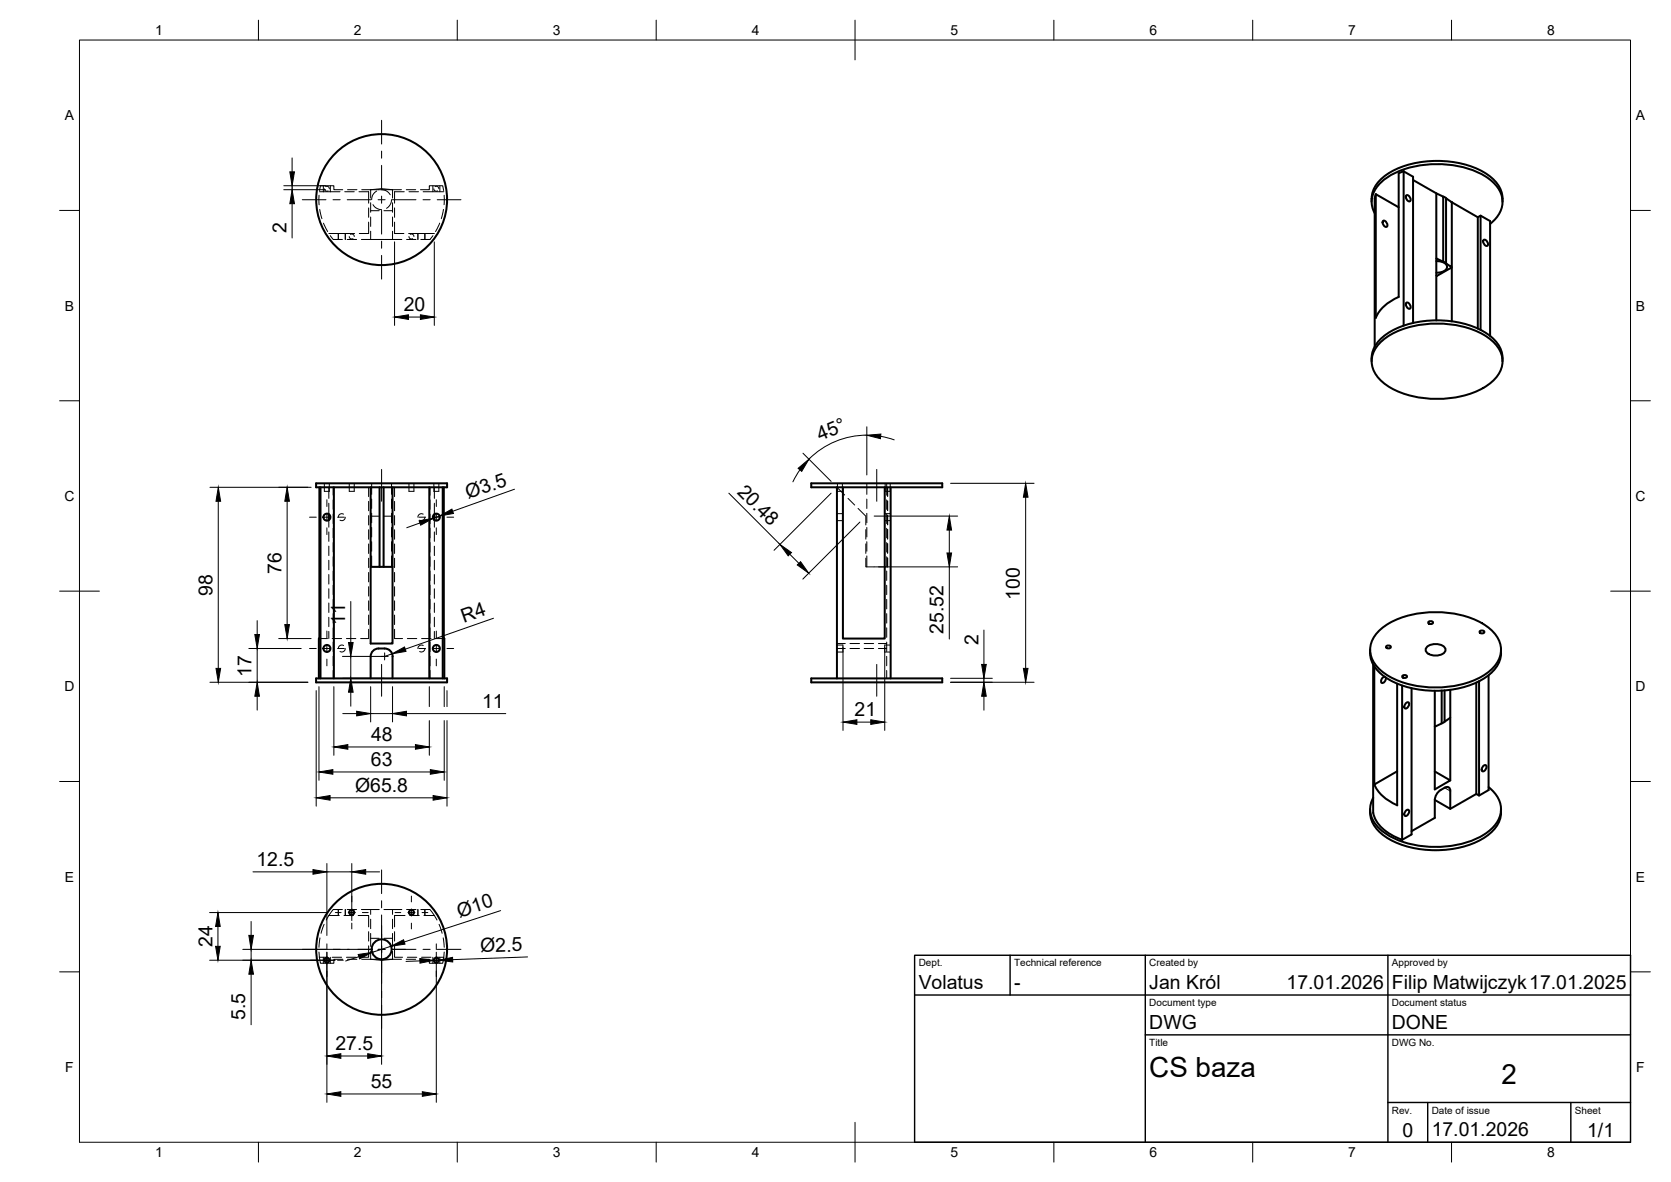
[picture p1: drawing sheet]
<svg xmlns="http://www.w3.org/2000/svg" width="420mm" height="297mm" viewBox="0 0 420 297" stroke-linecap="round" stroke-linejoin="round" font-family="sans-serif">
<!-- layer: Hidden -->
<g fill="none" stroke="#000" stroke-width=".25">
<path d="M80.2 49.1v2.4M80.3 48.2h1M80.4 52.6l.5 2.4M81.3 48.2h1.8M81.3 46.7v1.5M81.3 56.1l1.1 2.1M81.6 47.4l.2 .5 .7 .1M81.9 46.9h.6l.3 .5M82.7 58.7h2.4M83 59.2l.8 1h2.3M83.1 48.2h2.4M83.1 46.7v1.5"/>
<path d="M85.1 58.7h1.7M85.1 58.7v1.5M86.2 47.7h-2.3v-1h-3.3l-.3 1.2M86.7 48.2h2.4M86.8 58.7h2.4M86.8 58.7v1.5M87.4 47.7h2.3M87.8 59.4l.4 .6h.6M88.1 58.9h.7l.3 .5M90.3 48.2h2.4v2.9M91 47.7h2.2M92.7 52.2v2.4"/>
<path d="M92.7 55.8v2.9h-2.4M93.2 47.7h5.5M93.2 47.7l2.6-.3 2.9 .3M93.2 47.7v2.1M93.2 51v2.3M93.2 54.5v2.4M93.2 58.1v2.1M93.2 52.9h2.2M93.8 51.4l.8 .9 1.3 .4M94.7 48l-1 1.1-.2 1.1M96 47.7l1.1 .3 1 .9M96.5 52.9h2.2"/>
<path d="M98.4 50.2l-.3 1.3-.9 .9M98.7 47.7v2.1M98.7 51v2.3M98.7 54.5v2.4M98.7 58.1v2.1M98.7 47.7h2.2M99.2 52.2v2.4M99.2 55.8v2.9h2.4M101.6 48.2h-2.4v2.9M102.2 47.7h2.3M102.7 58.7h2.4M102.8 59.4l.4 .6h.6"/>
<path d="M102.8 48.2h2.4M103.1 58.9h.7l.3 .5M105.1 58.7h1.7M105.1 58.7v1.5M105.7 47.7h2.2v-1h3.4l.2 1.2M106.4 48.2h5.2M106.8 58.7h2.4M106.8 58.7v1.5M108.8 46.7v1.5M108.9 59.2l-.8 1h-2.3M109.1 47.4l.2 .5 .7 .1M109.4 46.9h.6l.3 .5"/>
<path d="M110.6 56.1l-1.1 2.1M110.6 46.7v1.5M111.5 52.6l-.5 2.4M111.7 49.1v2.3M87.3 60.2h2.4M90.9 60.2h2.3M93.2 60.2h5.5M98.7 60.2h2.3M102.2 60.2h2.4M81.6 121.5v2h1.2v-2M82.7 122.5v2.8M82.7 126.5v2.8"/>
<path d="M82.7 130.7v1.8M82.7 133.7v2.3M82.7 137.3v2.3M83.8 122.5v1.9M83.8 125.6v2.4M83.8 129.2v2.4M83.8 132.8v2.4M83.8 136.3v2.4M83.8 139.9v2.4M86.4 129.2a.87 .87 0 0 0-1.3 .8M86.8 130a.85 .85 0 0 1-1.3 .7M87.8 121.5v2h1.3v-2"/>
<path d="M92.7 122.5v2.3M92.7 126v2.4M92.7 129.6v2.3M92.7 133.1v2.4M92.7 136.7v2.4M93.2 129.7h2.2M93.5 121.5v2.7M93.5 125.4v2.4M93.5 129v2.4M93.5 132.6v2.3M93.5 136.1v2.4M93.5 139.7v2.8"/>
<path d="M96.5 129.7h2.2M98.4 121.5v2.7M98.4 125.4v2.4M98.4 129v2.4M98.4 132.6v2.3M98.4 136.1v2.4M98.4 139.7v2.8M99.2 122.5v2.3M99.2 126v2.4M99.2 129.6v2.3M99.2 133.1v2.4M99.2 136.7v2.4"/>
<path d="M102.8 121.5v2h1.3v-2M106.4 129.2a.89 .89 0 0 0-1.3 .8M106.8 130a.85 .85 0 0 1-1.3 .7M108.1 122.5v1.9M108.1 125.6v2.4M108.1 129.2v2.4M108.1 132.8v2.4M108.1 136.3v2.4M108.1 139.9v2.4M109.1 121.5v2h1.2v-2M109.2 122.5v2.8M109.2 126.5v2.8"/>
<path d="M109.2 130.7v1.8M109.2 133.7v2.3M109.2 137.3v2.3M210.4 122.5l2 1.9M210.4 130.8h1.5M210.4 129.1h1.5M210.6 121.5v2h1.2v-2M213.2 125.3l1.7 1.6M215.8 127.8l1.9 1.9v2.2M217.7 133.1v2.4M217.7 136.7v2.4M218 121.5v2.7"/>
<path d="M218 125.4v2.4M218 129v2.4M218 132.6v2.3M218 136.1v2.4M218 139.7v2.8M222.5 130.8h1.4M222.5 129.1h1.4M222.6 121.5v2h1.2v-2M222.9 121.5v2.9M222.9 125.6v2.4M222.9 129.2v2.4M222.9 132.8v2.4"/>
<path d="M222.9 136.3v2.4M222.9 139.9v2.4M223.2 122.5v2.2M223.2 125.9v2.4M223.2 129.5v2.4M223.2 133.1v2.4M223.2 136.6v2.4M82.7 140.8v2.4M82.7 144.4v2.4M82.7 148v2.4M82.7 151.5v2.4M82.7 155.1v2.4"/>
<path d="M82.7 158.7v1.8M83.8 143.5v2.4M83.8 147.1v2.3M83.8 150.6v2.4M83.8 154.2v2.4M83.8 157.8v2.4M92.7 158.1v2.4h-2M92.7 140.3v2.3M92.7 143.9v2.3M92.7 147.4v2.4M92.7 151v2.4M92.7 154.6v2.4"/>
<path d="M99.2 158.1v2.4h2M99.2 140.3v2.3M99.2 143.9v2.3M99.2 147.4v2.4M99.2 151v2.4M99.2 154.6v2.4M108.1 143.5v2.4M108.1 147.1v2.3M108.1 150.6v2.4M108.1 154.2v2.4M108.1 157.8v2.4M109.2 140.8v2.4"/>
<path d="M109.2 144.4v2.4M109.2 148v2.4M109.2 151.5v2.4M109.2 155.1v2.4M109.2 158.7v1.8M217.7 140.3v2.2h2M220.9 142.5h2.3M222.9 143.5v2.4M222.9 147.1v2.3M222.9 150.6v2.4M222.9 154.2v2.4M222.9 157.8v2.4"/>
<path d="M223.2 140.2v2.3v-2.3M80.3 160.5h2M83.5 160.5h2.4M83.8 161.4v2.3M83.8 164.9v2.4M83.8 168.5v2M86.4 162.2a.87 .87 0 0 0-1.3 .8M86.8 163a.87 .87 0 0 1-1.3 .7M87.1 160.5h2.4M102.4 160.5h2.4M106 160.5h2.4M106.4 162.2a.89 .89 0 0 0-1.3 .8"/>
<path d="M106.8 163a.87 .87 0 0 1-1.3 .7M108.1 161.4v2.3M108.1 164.9v2.4M108.1 168.5v2M109.6 160.5h2M210.4 162.1h1.5v1.8h-1.5M210.4 163h2.1M210.4 161.7h2.1M213.7 163h2.4M213.7 161.7h2.4M217.3 163h2.4M217.3 161.7h2.4"/>
<path d="M220.9 163h2M220.9 161.7h2M222.9 161.4v2.3M222.9 164.9v2.4M222.9 168.5v2M223.9 162.1h-1.4v1.8h1.4M80.2 239.3l.1 1.3M80.5 235.7l-.3 2.4M81.5 232.3l-.8 2.2M82.7 230.1l-.7 1.1M82.7 230.1h2.6M85.1 228.6v1.5"/>
<path d="M86.1 228.6h-2.3l-1.1 1.5M86.5 230.1h2.4M86.8 228.6v1.5M87.3 228.6h2.4M90.1 230.1h2.6v2.8M90.9 228.6h4.5M92.7 237.7v2.9h-2M92.7 234.1v2.4M93.2 234.6v3.2M93.2 239v2.1l2.6 .2 2.9-.2v-2.1M93.2 228.6v1.2M93.2 231v2.4"/>
<path d="M93.2 235.8h2.2M96.5 228.6h4.5M96.5 235.8h2.2M98.7 234.6v3.2M98.7 228.6v1.2M98.7 231v2.4M99.2 237.7v2.9h2M99.2 234.1v2.4M101.8 230.1h-2.6v2.8M102.2 228.6h2.4M103 230.1h2.4M105.1 228.6v1.5"/>
<path d="M105.8 228.6h2.3l1.1 1.5M106.6 230.1h2.6M106.8 228.6v1.5M109.2 230.1l.7 1.1M110.4 232.3l.8 2.2M111.4 235.7l.3 2.3M111.7 239.3l-.1 1.3M80.3 240.6l.3 1.5h3.3v-1h2.3M80.3 240.6h2M81.3 240.6v1.5M83.1 240.6v1.5M83.5 240.6h2.4"/>
<path d="M87.1 240.6h2.4M87.4 241.1h2.3M91 241.1h4.4M96.5 241.1h4.4M102.2 241.1h2.3M102.4 240.6h2.4M106 240.6h2.4M108.8 240.6v1.5M109.6 240.6h2l-.3 1.5h-3.4v-1h-2.2M110.6 240.6v1.5"/>
</g>
<!-- layer: Visible -->
<g fill="none" stroke="#000" stroke-width=".51">
<path d="M344.9 49.9v.8M344.9 49.9a8.6 8.6 0 0 1 5.4-7 25.8 25.8 0 0 1 23.3 .7 7.6 7.6 0 0 1 4.2 7.1M345.7 53.6a6.1 6.1 0 0 1 1.4-7.6 21 21 0 0 1 14.7-4.8 21 21 0 0 1 13.8 4.8 6.2 6.2 0 0 1 0 9.4l-.9 .9M346 48.8l-.3 1v37.3M347.8 55.5a1.02 1.02 0 0 1 .9 1.5 1.02 1.02 0 0 1-.9-1.5zM351.7 52.1l-5.8-3.3v31.1M352.9 43.1l2.4 1.3v36.8M352.9 43.1v38.7M353 43l-1.3 .5v31.1a10.5 10.5 0 0 0-5.7 5.2M353.6 49.1a1.02 1.02 0 0 1 .9 1.5 1.02 1.02 0 0 1-.9-1.5zM355.3 45.2l5.8 3.4M361.1 48.6l1.8 .8v16.4l-1.8-.9z"/>
<path d="M362.9 49.4l.7 .4M363.6 49.8l1.4 1v16.4l-1.4-1zM365 50.8l6.6 3.8 .7-.4 2.4 1.3v28.9M371.6 54.6v28M372.3 54.2v28.7M353.6 76a1.02 1.02 0 0 1 .9 1.6 1.02 1.02 0 0 1-.9-1.6zM361.1 69.2l.2 .1 3.7-2.1v13.6M361.1 64.9v15.6M361.2 65.6a2.14 2.14 0 0 1 2.6 1.6 2.39 2.39 0 0 1-2.6 1.3M362.9 65.8l.7 .4M373.1 60.3a1.02 1.02 0 0 1 .9 1.5 1.02 1.02 0 0 1-.9-1.5zM344.9 90v.8"/>
<path d="M344.9 90a8.6 8.6 0 0 1 5.4-7.1 25.8 25.8 0 0 1 23.3 .7 8.1 8.1 0 0 1 4.2 6.4M347.3 85.8a21.8 21.8 0 0 1 15.6-4.4 20.8 20.8 0 0 1 12.4 4.4 6.3 6.3 0 0 1 0 10 21.8 21.8 0 0 1-15.5 4.4 20.8 20.8 0 0 1-12.5-4.4 6.3 6.3 0 0 1 0-10zM377.8 90v.8M79.5 121.5h32.9v1h-32.9zM80.3 122.5l-.1 48M80.6 122.5v48M82.7 129.3v1.4M83.9 122.5v48M93.2 122.5v20h2.2v-20M96.5 122.5v20h-1.1M98.7 122.5v20h-2.2M107.9 122.5v48"/>
<path d="M109.2 129.3v1.4M111.3 122.5v48M111.6 122.5l.1 48M204 121.5h32.9v1h-32.9zM210.4 122.5v48M211.9 122.5v38h10.6v-38M223.9 122.5v48M93.2 142.5v19.2h5.5v-19.2M347 158.3a21.8 21.8 0 0 1 15.5-4.4 20.8 20.8 0 0 1 12.5 4.4 6.3 6.3 0 0 1 0 10 21.8 21.8 0 0 1-15.6 4.4 20.8 20.8 0 0 1-12.4-4.4 6.3 6.3 0 0 1 0-10zM359.3 156.2a.68 .68 0 0 1 1 .4 .68 .68 0 0 1-.6 .2 .68 .68 0 0 1-.6-.4zM372.2 158.5a.68 .68 0 0 1 1 .4 .68 .68 0 0 1-.6 .3 .68 .68 0 0 1-.6-.5zM79.5 170.5h32.9v1h-32.9z"/>
<path d="M93.2 165v5.5M96.7 163a2.91 2.91 0 0 0-3.2 1l-.3 1M96.7 163a2 2 0 0 1 2 2M98.7 165v5.5M204 170.5h32.9v1h-32.9zM344.5 163.3v.8M345.3 167v37.3M345.5 167.5v29.7l5.8-3.4M348.1 170.1a1.1 1.1 0 0 0-.7 1.5 1.07 1.07 0 0 0 1-1.3M348.7 162.3a.68 .68 0 0 1 1 .4 .68 .68 0 0 1-.6 .3 .68 .68 0 0 1-.6-.5zM351.3 171.8v30.6M352.6 172.3v38.8l2.3-1.4v-36.8"/>
<path d="M352.7 169.7a.68 .68 0 0 1 1.1 .4 .68 .68 0 0 1-.7 .3 .68 .68 0 0 1-.5-.5zM353.5 176.7l.6-.2a1.02 1.02 0 0 1-.8 1.5l-.2-.4zM358.8 162.6a3.4 3.4 0 0 1 4.6 .3 1.57 1.57 0 0 1-1.8 1.8 3 3 0 0 1-3.1-1v-.8zM362.5 173.6v8.2l-1.7 .8v-9M364.7 173.4v7l-1.5 1v-7.9M371.2 171.5v28M371.9 171.2v28.7M374.3 169.7v28.9l-2.4 1.3-.7-.4-6.5 3.8M377.4 163.3a7.6 7.6 0 0 1-4.2 7.2 25.4 25.4 0 0 1-24.5 0 8.1 8.1 0 0 1-4.2-6.4M345.6 197.1a10.1 10.1 0 0 0 5.7 5.3M360.8 182.6v15.8l3.9-2.3-3.9-2.2M361.8 198.9a2.51 2.51 0 0 1 2.6-.9l.3 .8v4.5l-3.9-2.3 .4-1.4z"/>
<path d="M363.2 181.4l-.7 .4M364.7 180.4v15.7M372.9 192.5l.7-.2a1.02 1.02 0 0 1-.9 1.5l-.2-.4zM374.3 197.8a6.5 6.5 0 0 1 2.3 8.5 14.3 14.3 0 0 1-9.5 5.9 25.8 25.8 0 0 1-18.4-2.5 7.2 7.2 0 0 1-3.9-8.2l.5-1M344.5 203.4v.8M344.5 204.2a8.6 8.6 0 0 0 5.4 7 25.8 25.8 0 0 0 23.3-.7 8.1 8.1 0 0 0 4.2-6.3M345.3 204.2a9.2 9.2 0 0 0 6.1 6.4l1.2 .4M353.5 203.8l.6-.3a1.02 1.02 0 0 1-.8 1.5l-.2-.4zM360.8 201v4.5l-5.9 3.4M377.4 203.4v.8"/>
<circle cx="96" cy="50.2" r="16.5"/>
<circle cx="82.2" cy="130" r=".88"/>
<circle cx="109.7" cy="130" r=".88"/>
<circle cx="82.2" cy="163" r=".88"/>
<circle cx="109.7" cy="163" r=".88"/>
<circle cx="88.4" cy="229.3" r=".62"/>
<circle cx="96" cy="238.6" r="16.5"/>
<circle cx="96" cy="238.6" r="2.51"/>
<circle cx="103.5" cy="229.3" r=".62"/>
<circle cx="82.2" cy="241.3" r=".62"/>
<circle cx="109.7" cy="241.3" r=".62"/>
</g>
<!-- layer: Visible Narrow -->
<path d="M363.2 198l1.5 .8" fill="none" stroke="#000" stroke-width=".25"/>
<!-- layer: BORDER -->
<g fill="none" stroke="#000" stroke-width=".25">
<path d="M20 10.1h390v276.9h-390zM65 5.1v5M115 5.1v5M165 5.1v5M215 5.1v10M265 5.1v5M315 5.1v5M365 5.1v5M15 52.9h5M410 52.9h5M15 100.7h5M410 100.7h5"/>
<path d="M15 148.6h10M405 148.6h10M15 196.4h5M410 196.4h5M15 244.2h5M410 244.2h5M65 287v5M115 287v5M165 287v5M215 282.1v9.9M265 287v5M315 287v5"/>
<path d="M365 287v5"/>
</g>
<!-- layer: TITLEBLOCK -->
<path d="M230 240.1h180v46.9h-180zM230 250h180M254 240.1v9.9M288 240.1v46.9M349 240.1v46.9M288 260.1h122M349 277.1h61M359 277.1v9.9M395 277.1v9.9" fill="none" stroke="#000" stroke-width=".36"/>
<!-- layer: Smart Centers -->
<g fill="none" stroke="#000" stroke-width=".25">
<path d="M95.9 30.2v6M95.9 38v1.8M76 50.2h6M83.7 50.2h1.8M87.3 50.2h6M95.1 50.2h1.7M95.9 41.6v5.9M95.9 49.3v1.8M95.9 52.9v5.9M98.6 50.2h6M106.4 50.2h1.8M109.9 50.2h6"/>
<path d="M95.9 60.6v1.8M95.9 64.2v5.9M95.9 118v8M220.5 118v8M77.8 130h1.7M81.3 130h1.8M82.2 125.6v1.7M82.2 129.1v1.8M82.2 132.6v1.7M84.9 130h1.7M105.3 130h1.7M108.8 130h1.8"/>
<path d="M109.7 125.6v1.7M109.7 129.1v1.8M109.7 132.6v1.7M112.4 130h1.7M82.2 158.6v1.7M109.7 158.6v1.7M77.8 163h1.7M81.3 163h1.8M82.2 162.1v1.8M82.2 165.6v1.7M84.9 163h1.7M95.8 165h1.8"/>
<path d="M95.9 167v8M96.7 164.1v1.7M105.3 163h1.7M108.8 163h1.8M109.7 162.1v1.8M109.7 165.6v1.7M112.4 163h1.7M220.5 167v8M95.9 218.6v6M76 238.6h6M82.2 237.2v1.4M83.7 238.6h1.8"/>
<path d="M84.3 229.3h1.5M87.3 238.6h6M87.6 229.3h1.7M88.5 225.2v1.4M88.5 228.4v1.8M88.5 232v1.4M91.1 229.3h1.5M95.1 238.6h1.7M95.9 226.4v1.7M95.9 229.9v6M95.9 237.7v1.8M98.6 238.6h6"/>
<path d="M99.3 229.3h1.5M102.6 229.3h1.8M103.4 225.2v1.4M103.4 228.4v1.8M103.4 232v1.4M106.1 229.3h1.5M106.4 238.6h1.8M109.7 237.2v1.4M109.9 238.6h6M78.1 241.3h1.4M81.3 241.3h1.8M82.2 240.4v1.8"/>
<path d="M82.2 244v1.4M84.9 241.3h1.4M95.9 241.2v6M95.9 249v1.8M95.9 252.6v5.9M105.6 241.3h1.4M108.8 241.3h1.8M109.7 240.4v1.8M109.7 244v1.4M112.4 241.3h1.4"/>
</g>
<!-- layer: FD_Dimensions -->
<g fill="none" stroke="#000" stroke-width=".25">
<path d="M73.4 39.7v3.5M71.4 46.7h10.5M71.4 47.7h10.5M73.4 46.7v1M73.4 51.2v8.6M99.2 60.8v21M102.7 79.7h3M109.2 60.8v21M201.1 118.1l-1.7 3M201.9 113.9l7.1 7.1M218 107.3v12.1M218 109.4a20.6 20.6 0 0 0-14.6 6"/>
<path d="M221.5 109.7l3.3 .8M52.8 122.5h25.4M54.9 126v42M72.2 126v31M105.6 131.4l-3.3 1.2M110.5 129.7l-1.6 .6M129.4 122.9l-15.6 5.6M183.3 123.9l12.8 12.9M198.6 139.3l2.3 2.3M209 123.9l-14.4 14.4M216.2 131.2l-14.3 14.3M219.8 129.7h21"/>
<path d="M238.7 133.2v5.8M239 121.5h21M257.9 125v43M64.7 156v3.5M88.2 151.2v10.3M124.1 155.4l-22.2 7.7M219.8 142.5h21M238.7 142.5v18.1M247.4 158.3v8.7M52.8 171.5h24.6M62.6 163h13.1M64.7 163v8.5"/>
<path d="M64.7 175v3.5M70.1 160.5h8.1M79.5 173.6v29M80.2 172.6v23.5M83.9 172.6v17.2M86.1 170.5h10.5M86.1 165h10.5M86.2 179.3h3.5M88.2 165v5.5M88.2 174v3.5M93.2 172.6v8.8M93.2 179.3h5.5"/>
<path d="M97.1 163a2 2 0 0 1 1.6 1.9M98.6 164.3l-1.9 .7M98.7 172.6v8.8M102.2 179.3h25M107.9 172.6v5M111.7 172.6v5M112.4 173.6v4M212 162.6v21M222.5 162.6v21M239 171.5h21M239 170.5h10.5M247.4 170.5v1"/>
<path d="M247.4 175v3.5M83.7 194h24.5M87.5 187.7h17M107.9 181.1v8.7M111.7 181.1v15M112.4 181.1v21.5M215.5 181.5h3.4M63.6 219.1h15.1M82.2 217v18.1M82.2 219.1h6.3M83 200.5h25.9M88.5 217v14.3"/>
<path d="M91.9 219.1h3.5M52.7 229.3h29.5M54.8 232.8v5M61 238.6h26.8M63.1 231.6v3.5M63.1 238.6v2.7M82.2 239.3v37.7M95.9 234.7v32.8M98.3 237.8l-4.7 1.5M109.7 239.3v37.7M125.9 228.8l-24.2 7.9M52.7 241.3h31.5"/>
<path d="M63.1 244.8v12.7M90.3 240.4l-3.4 1.1M105.6 241.5l-3.5 .1M110.3 241.3h-1.2M132.7 240.5l-18.9 .7M85.7 274.9h20.5M85.7 265.4h6.8"/>
</g>
<g fill="#000" stroke="#000" stroke-width=".25">
<path d="M72.9 43.2h1.1l-.6 3.5zM73.4 47.7l.6 3.5h-1.1zM99.2 79.7l3.5-.6v1.2zM105.7 79.1l3.5 .6-3.5 .6zM200.7 117.7l2.7-2.3-1.8 3.1zM218 109.4l3.5-.3-.1 1.1zM54.9 122.5l.6 3.5h-1.2zM72.2 122.5l.6 3.5h-1.2zM105.4 130.9l3.5-.6-3.1 1.7zM110.5 129.7l3.1-1.8 .4 1.1zM196.1 136.8l2.9 2.1-.8 .8zM238.7 129.7l.6 3.5h-1.2z"/>
<path d="M238.1 139h1.2l-.6 3.5zM257.9 121.5l.6 3.5h-1.2zM64.1 159.5h1.1l-.5 3.5zM71.6 157h1.2l-.6 3.5zM200.5 142l.8-.9 2 2.9zM54.3 168h1.2l-.6 3.5zM64.7 171.5l.5 3.5h-1.1zM88.2 170.5l.6 3.5h-1.2zM87.6 161.5h1.2l-.6 3.5zM89.7 178.7l3.5 .6-3.5 .6zM98.6 164.3l3.1-1.7 .4 1.1zM98.7 179.3l3.5-.6v1.2z"/>
<path d="M247.4 171.5l.6 3.5h-1.2zM246.8 167h1.2l-.6 3.5zM257.3 168h1.2l-.6 3.5zM79.5 200.5l3.5-.6v1.2zM80.2 194l3.5-.6v1.2zM83.9 187.7l3.6-.6v1.2zM104.5 187.1l3.4 .6-3.4 .6zM108.2 193.4l3.5 .6-3.5 .6zM108.9 199.9l3.5 .6-3.5 .6zM212 181.5l3.5-.6v1.1zM218.9 180.9l3.6 .6-3.6 .5zM78.7 218.5l3.5 .6-3.5 .6z"/>
<path d="M88.5 219.1l3.4-.6v1.2zM54.2 237.8h1.2l-.6 3.5zM54.8 229.3l.6 3.5h-1.2zM62.6 235.1h1.1l-.6 3.5zM90.1 239.9l3.5-.6-3.2 1.7zM98.3 237.8l3.2-1.6 .3 1.1zM63.1 241.3l.6 3.5h-1.1zM105.6 240.9l3.5 .4-3.5 .7zM110.3 241.3l3.5-.7v1.2zM82.2 274.9l3.5-.6v1.2zM82.2 265.4l3.5-.6v1.2zM92.5 264.8l3.4 .6-3.4 .6z"/>
<path d="M106.2 274.3l3.5 .6-3.5 .6z"/>
</g>
<g font-size="7">
<text x="289" y="270.6">CS baza</text>
<text x="377.5" y="272.3">2</text>
</g>
<g font-size="4.9">
<text x="72.1" y="58.6" transform="rotate(-90 72.1 58.6)">2</text>
<text x="101.5" y="78.2">20</text>
<text x="206.2" y="110.9" transform="rotate(-23 206.2 110.9)">45°</text>
<text x="117.7" y="125.5" transform="rotate(-20 117.7 125.5)">Ø3.5</text>
<text x="185.2" y="123.8" transform="rotate(45 185.2 123.8)">20.48</text>
<text x="53.4" y="149.7" transform="rotate(-90 53.4 149.7)">98</text>
<text x="70.7" y="144.2" transform="rotate(-90 70.7 144.2)">76</text>
<text x="256.4" y="150.7" transform="rotate(-90 256.4 150.7)">100</text>
<text x="86.8" y="157.1" transform="rotate(-90 86.8 157.1)">11</text>
<text x="116.6" y="156.5" transform="rotate(-19 116.6 156.5)">R4</text>
<text x="237.2" y="159.3" transform="rotate(-90 237.2 159.3)">25.52</text>
<text x="246" y="162.2" transform="rotate(-90 246 162.2)">2</text>
<text x="63.3" y="170.1" transform="rotate(-90 63.3 170.1)">17</text>
<text x="121.2" y="177.9">11</text>
<text x="214.9" y="180.1">21</text>
<text x="93.3" y="186.3">48</text>
<text x="93.3" y="192.5">63</text>
<text x="89.3" y="199">Ø65.8</text>
<text x="64.5" y="217.6">12.5</text>
<text x="115.5" y="230.6" transform="rotate(-18 115.5 230.6)">Ø10</text>
<text x="53.4" y="238" transform="rotate(-90 53.4 238)">24</text>
<text x="120.8" y="239.4" transform="rotate(-2 120.8 239.4)">Ø2.5</text>
<text x="231" y="248.5">Volatus</text>
<text x="255" y="248.5">-</text>
<text x="289" y="248.5">Jan Król</text>
<text x="323.5" y="248.5">17.01.2026</text>
<text x="350" y="248.5">Filip Matwijczyk17.01.2025</text>
<text x="61.7" y="256.3" transform="rotate(-90 61.7 256.3)">5.5</text>
<text x="84.3" y="263.9">27.5</text>
<text x="289" y="258.6">DWG</text>
<text x="350" y="258.6">DONE</text>
<text x="93.2" y="273.5">55</text>
<text x="352.6" y="285.7">0</text>
<text x="360" y="285.5">17.01.2026</text>
<text x="399.1" y="285.7">1/1</text>
</g>
<g font-size="3.5">
<text x="39" y="8.8">1</text>
<text x="89" y="8.8">2</text>
<text x="139" y="8.8">3</text>
<text x="189" y="8.8">4</text>
<text x="239" y="8.8">5</text>
<text x="289" y="8.8">6</text>
<text x="339" y="8.8">7</text>
<text x="389" y="8.8">8</text>
<text x="16.3" y="30.2">A</text>
<text x="411.3" y="30.2">A</text>
<text x="16.3" y="78">B</text>
<text x="411.3" y="78">B</text>
<text x="16.2" y="125.9">C</text>
<text x="411.2" y="125.9">C</text>
<text x="16.2" y="173.7">D</text>
<text x="411.2" y="173.7">D</text>
<text x="16.3" y="221.6">E</text>
<text x="411.3" y="221.6">E</text>
<text x="16.4" y="269.4">F</text>
<text x="411.4" y="269.4">F</text>
<text x="39" y="290.8">1</text>
<text x="89" y="290.8">2</text>
<text x="139" y="290.8">3</text>
<text x="189" y="290.8">4</text>
<text x="239" y="290.8">5</text>
<text x="289" y="290.8">6</text>
<text x="339" y="290.8">7</text>
<text x="389" y="290.8">8</text>
</g>
<g font-size="2.5">
<text x="231" y="242.9">Dept.</text>
<text x="255" y="242.9">Technical reference</text>
<text x="289" y="242.9">Created by</text>
<text x="350" y="242.9">Approved by</text>
<text x="289" y="252.8">Document type</text>
<text x="350" y="252.8">Document status</text>
<text x="289" y="262.9">Title</text>
<text x="350" y="262.9">DWG No.</text>
<text x="350" y="279.9">Rev.</text>
<text x="360" y="279.9">Date of issue</text>
<text x="396" y="279.9">Sheet</text>
</g>
</svg>
